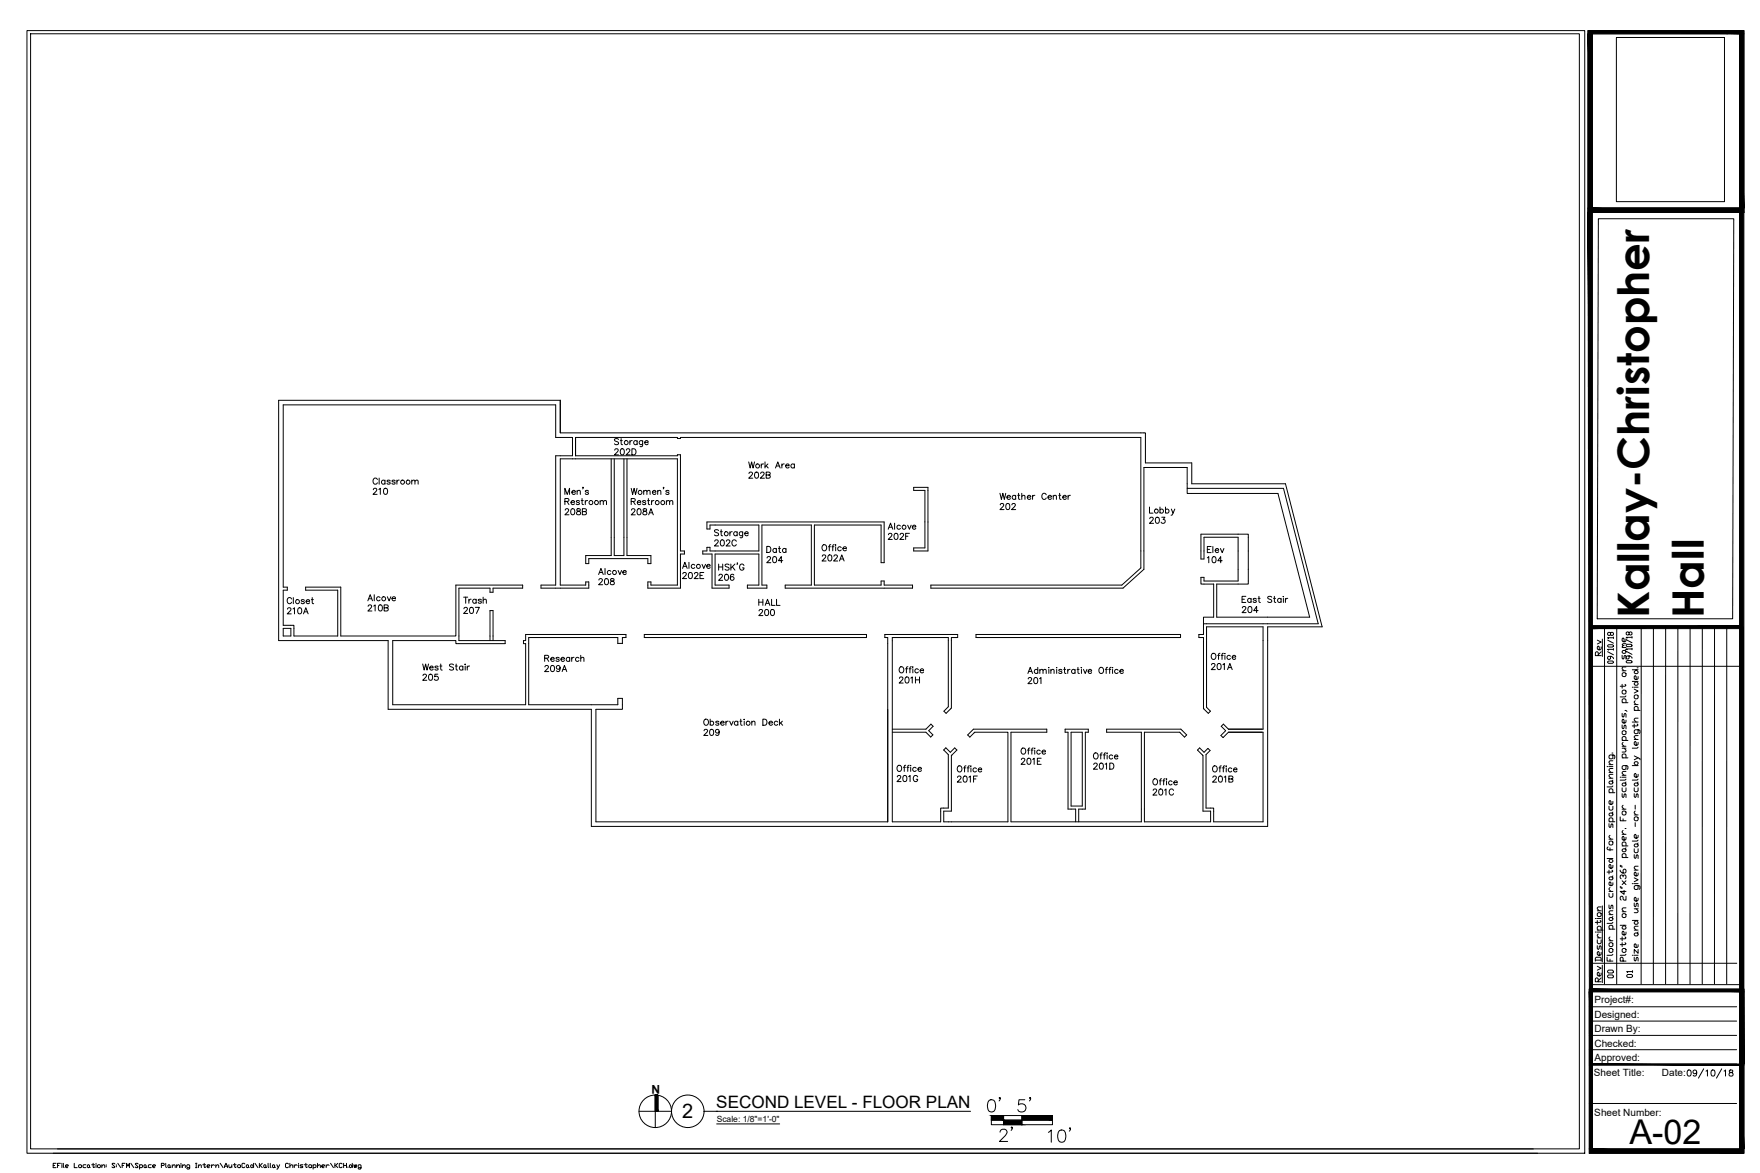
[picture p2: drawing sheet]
<svg xmlns="http://www.w3.org/2000/svg" width="914mm" height="610mm" viewBox="0 0 914 610" stroke-linecap="round" stroke-linejoin="round" font-family="sans-serif">
<!-- layer: Bldlines -->
<g fill="none" stroke="#000" stroke-width=".52">
<path d="M840 19h56v86h-56zM145 208h146v17h304v16h24v10h49l19 75h-28v103h-352v-60h-105v-36h-57zM147 210h142v17h8v10h-8v67h-8v2h25v-4h-2v2h-13v-66h61v66h-14v-2h-1v4h17v-18h2v-2h-2v-50h-2v1h-53v-10h53v1h2v-1h239v68l-10 9h-99v2h99l11-10v-53h23v11h50l18 70h-60v6h-2v1h2v37l3 3 1-1-2-2v-42h29v53h-18l-2-3-2 1 3 3-3 2 1 1 3-2h18v46h-25v-7h-4v-28l2-2-1-1-2 2-3-2-1 1 3 3v29h4v5h-34v-46h18l2 2 2-1-3-3h-39v2h18v46h-68v-46h19v-2h-38l-3 3 1 1 2-2h18v46h-34v-5h4v-29l3-3-1-1-2 2-3-2-1 1 3 2v28h-4v7h-25v-96h29v36l-3 3 2 1 2-3v-37h4v-1h-38v1h1v96h-151v-58h13v-6h-2v3h-46v-35h46v3h2v-3h2v-1h-52v3h-1v1h1v32h-69v-33h33v1h25v-1h-24v-27h17v2h1v-2h16v-2h-35v27h-60v-26h-18v2h16v24h-22v-6h-6v-18h2v-2h-2zM291 208v17M318 238v51h-14v4h2v-3h31v3h1v-4h-12v-51M319 238v51h5v-51M319 234l2-1v1l-2 2h2M321 228h-2l2 2v1h-2M322 229h1M323 228v2v1M325 234l2-1v1l-2 2h2M327 229v2"/>
<path d="M328 233h1a1.7 1.7 0 0 1 1 2 1.7 1.7 0 0 1-1 1h-1zM328 229l-1 1M331 229a1 1 0 0 0-1 0 1 1 0 0 0 0 2 1 1 0 0 0 1 0M331 229v2M334 229v3h-1M334 229a1 1 0 0 0-2 0 1 1 0 0 0 0 2 1 1 0 0 0 2 0M335 230h2a1 1 0 0 0-1-1 1 1 0 0 0-1 1 1 1 0 0 0 1 1h1M194 255l1-1h1l-2 3h2M196 249a1.2 1.2 0 0 0-1-1 1.2 1.2 0 0 0-1 2 1.2 1.2 0 0 0 1 2 1.2 1.2 0 0 0 1-1M197 254h1v3M197 248v4M200 250a1 1 0 0 0-1 0 1 1 0 0 0 0 1 1 1 0 0 0 1 0"/>
<path d="M200 250v2M203 250h-1h-1l2 1h-2M205 250h-1l1 1h-1M206 250v2M207 250h-1M214 250h1l1 2M214 250v2M216 250h1v2M293 257v-3l2 3 1-3v3M297 256h2a1 1 0 0 0-1-1 1.1 1.1 0 0 0-1 2 1 1 0 0 0 2 0M300 255h1v2M300 255v2"/>
<path d="M302 259v3h1M303 253v1M306 255h-1h-1l2 1v1h-2M328 254l1 3v-3l1 3 1-3M334 255h2v2M334 255v2M336 255h2v2M337 259v3h1M339 256h2a1 1 0 0 0-1-1 1 1 0 0 0-1 1 1 1 0 0 0 1 1h1M342 255h1v2M342 255v2M345 253v1"/>
<path d="M348 255h-1h-1l1 1v1h-1M389 240l1 3 1-3v3l1-3M389 246l1-1 1 1-2 3h2M395 246l1-1 1 1-2 3h2M395 241v2M397 241l-2 1M397 240v3M398 247h2v-1l-2-1v4l2-1v-1h-1M398 242l1 1M399 241l-2 2M403 243l1-3 1 3M403 242h2"/>
<path d="M406 241v2M407 241l-1 1M408 242h2a1 1 0 0 0-1-1 1.1 1.1 0 0 0-1 2 1 1 0 0 0 2 0M413 242a1.1 1.1 0 0 0-2-1 1 1 0 0 0 0 2 1 1 0 0 0 2 0M413 241v2M475 253h7v33h-7v-1h6v-30h-6zM520 256v4l1-4 1 4 1-4M523 258h2a1 1 0 0 0-1 0 1 1 0 0 0-1 1 1 1 0 0 0 1 1l1-1M528 258a1 1 0 0 0-2 0 1 1 0 0 0 0 1 1 1 0 0 0 2 0M528 257v3M529 257h1M529 256v3l1 1"/>
<path d="M531 258h1l1 2M531 256v4M534 258h2a1 1 0 0 0-2 0 1 1 0 0 0 0 1 1 1 0 0 0 0 1l2-1M536 257v3M538 257l-2 1M544 257a1.2 1.2 0 0 0-2-1 1.2 1.2 0 0 0-1 2 1.2 1.2 0 0 0 1 2 1.2 1.2 0 0 0 2-1M544 258h2a1 1 0 0 0-1 0 1 1 0 0 0-1 1 1 1 0 0 0 1 1l1-1M547 258h2v2M547 257v3M550 257h1M551 256v3v1M552 258h2a1 1 0 0 0-1 0 1 1 0 0 0-1 1 1 1 0 0 0 1 1l1-1"/>
<path d="M555 257v3M556 257l-1 1M617 254v2h47l16 65h-48v-17h17v-26h-25v13h2v-12h17v23h-17v-2h-2v4h7v17h-6v3M293 261l2-1v-1h-2v3M294 265v-1l1 1-2 3h3M295 261l1 1M297 261h1a1 1 0 0 0-1-1 1 1 0 0 0-1 1 1 1 0 0 0 1 1h1M300 265a1.8 1.8 0 0 1 1 2h-1a1.8 1.8 0 0 1 1-2zM301 261l-1-1v1l1 1h-1h-1M302 260h1M303 266h1l1-1-2-1v4l2-1v-1h-1M304 260v2"/>
<path d="M305 260l-1 1M312 261l1-1v2M312 260v2M313 261l2-1v2M328 261l2-1v-1h-2v3M328 265l1-1 1 1-2 3h2M329 261l1 1M331 261h2a1 1 0 0 0-1-1 1 1 0 0 0-1 1 1 1 0 0 0 1 1h1M334 265a1.8 1.8 0 0 1 2 2h-2a1.3 1.3 0 0 1 0-1 1.3 1.3 0 0 1 2-1zM335 261l-1-1v1l1 1h-1M336 260h1M337 268l1-4 1 4"/>
<path d="M337 266h2M339 260v2M340 260l-1 1M346 261l2-1v2M346 260v2M348 261l1-1 1 2M367 271h92v21h-1v-19h-35v31h35v-2h1v2h15v2h-66v-2h14v-31h-26v31h2v2h-10v-2h6v-16h-22v16h7v2h-9v-18h-5v-2h2v-2h2v2h25v-13h-25v2h-2zM373 276v-1l-2 1 2 2h-2M374 276h1M375 275v3M379 276v2M380 276l-1 1"/>
<path d="M383 277a1 1 0 0 0-2 0 1 1 0 0 0 0 1 1 1 0 0 0 2 0M383 276v2M386 276v3h-1M386 277a1 1 0 0 0-2 0 1 1 0 0 0 0 1 1 1 0 0 0 2 0M387 277h2a1 1 0 0 0-1-1 1 1 0 0 0-1 1 1 1 0 0 0 1 1h1M461 275l2-3 1 3M462 278l1-1v1l-2 2h3M462 274h1M465 272v3M468 278l1-1v1l-2 2h3M468 273a1 1 0 0 0-2 0 1 1 0 0 0 0 2 1 1 0 0 0 2 0M471 279h1"/>
<path d="M472 273v2l1-2M472 277h-1v3M474 274h2a1 1 0 0 0-1-1 1 1 0 0 0-1 1 1 1 0 0 0 1 1h1M520 262h1l-1 3h2M526 262h2l-2 3h2M597 264v3h2M597 270l1-1h1l-2 3h2M603 265a1 1 0 0 1 1 0 1 1 0 0 1 0 1 1 1 0 0 1-1 0M603 264v3M604 269h1l-1 1a1.1 1.1 0 0 1 1 2 1.1 1.1 0 0 1-2-1M606 265a1 1 0 0 1 1 0 1 1 0 0 1 0 1 1 1 0 0 1-1 0M606 264v3"/>
<path d="M609 265v2l1-2M609 267l-1 1M311 299l1-4 1 4M311 298h2M314 295v4M317 297a1 1 0 0 0-1 0 1 1 0 0 0 0 1 1 1 0 0 0 1 0M321 296l1 3 1-3M324 297h1a1.1 1.1 0 0 0-1 0 1.1 1.1 0 0 0 0 2 1.1 1.1 0 0 0 1-1M355 295l1-3 1 3M355 298h1h1l-2 3h2M355 294h2M358 292v3"/>
<path d="M361 298h1h1l-2 3h2M361 294a1 1 0 0 0-2 0 1 1 0 0 0 0 1 1 1 0 0 0 2 0M364 299h1M365 293l1 2 1-2M366 298h-2v3h2M367 294h2a1 1 0 0 0-1-1 1 1 0 0 0-1 1 1 1 0 0 0 1 1h1M371 281h1h1l-2 3h2M373 293v3M373 295h2M374 299v-1l1 1-2 3h2M375 293v3M377 281h1h1l-2 3h2"/>
<path d="M379 294l-1-1-1 1 2 1-1 1h-1M380 293v3M380 295l2 1M381 299a1.4 1.4 0 0 0-2 1 1.4 1.4 0 0 0 2 1 1 1 0 0 0 0-1 1.1 1.1 0 0 0-2 1M382 293l-2 2M383 281a1.2 1.2 0 0 0-2 0 1.2 1.2 0 0 0-1 1v1a1.2 1.2 0 0 0 1 1 1.2 1.2 0 0 0 2-1M383 293h.1M387 294a1.2 1.2 0 0 0-2-1 1.2 1.2 0 0 0-1 1v1a1.1 1.1 0 0 0 1 1 1.1 1.1 0 0 0 2-1h-1M398 284h1a1.7 1.7 0 0 1 2 2 1.7 1.7 0 0 1-2 1h-1zM399 290v-1l1 1-2 2h2M403 285a1 1 0 0 0-1 0 1 1 0 0 0 0 2 1 1 0 0 0 1 0M403 285v2"/>
<path d="M404 285h1M405 284v3h1M407 291h-3l2-2v3M408 285a1 1 0 0 0-1 0 1 1 0 0 0 0 2 1 1 0 0 0 1 0M408 285v2M427 289l1-1 1 1-2 3h2M430 284h1M432 283l-1 1v2M432 284h1M433 289l1-1 1 1-2 3h2M433 283v1v2M434 283h.1"/>
<path d="M434 284v2M436 292l1-4 2 4M437 290h1M437 285a1 1 0 0 0-1-1 1 1 0 0 0 0 2 1 1 0 0 0 1 0M438 285h2a1.1 1.1 0 0 0-2-1 1 1 0 0 0 0 2 1 1 0 0 0 1 0h1M627 290l1-1v3M627 286h1M629 284h-2v3h2M630 284v3M631 286h2a1 1 0 0 0-1-1 1 1 0 0 0-1 1 1 1 0 0 0 1 1h1M634 285l1 2 1-2M635 291h-2l1-2v3"/>
<path d="M149 317l1-1h1l-2 3h2M151 311a1.2 1.2 0 0 0-1 0 1.2 1.2 0 0 0-1 1v1a1.2 1.2 0 0 0 1 1 1.2 1.2 0 0 0 1-1M152 316h1v3M152 311v3M158 319l1-3 1 3M158 312h-2l2 1v1l-2-1M158 318h2M159 313h2a1.1 1.1 0 0 0-2-1 1 1 0 0 0 0 1 1.1 1.1 0 0 0 2 1v-1M162 312h1M162 311v2l1 1M191 312l1-3 2 3M191 315l1-1 1 1-2 3h2"/>
<path d="M192 311h1M194 315l1-1v4M194 309v3M197 311a1 1 0 0 0-1-1 1 1 0 0 0 0 2 1 1 0 0 0 1 0M200 316h1l1-1-2-1v4l2-1v-1h-1M201 310l1 2 1-2M204 311h1a1 1 0 0 0-1-1 1 1 0 0 0-1 1 1 1 0 0 0 1 1h1M241 310h2M241 316h1h1l-2 3h2M242 310v4M244 311v3M245 311l-1 1"/>
<path d="M247 316h2l-1 3M247 312a1 1 0 0 0-1 0 1 1 0 0 0 0 1 1 1 0 0 0 1 0M247 311v3M250 312h-1l1 1v1l-2-1M251 312h2v2M251 310v4M311 301h1h1l-2 3h2M317 301a1.8 1.8 0 0 1 2 3h-2a1.3 1.3 0 0 1 0-2 1.3 1.3 0 0 1 2 0v-1zM394 311v4M394 313h2M394 317h1h1l-2 3h2M396 311v4"/>
<path d="M398 315l1-4 1 4M398 314h2M401 311v4h2M403 311v4h2M645 311h2M645 316l2-1v1l-2 2h2M647 310h-2v3h2M650 311a1 1 0 0 0-1 0 1 1 0 0 0 0 2 1 1 0 0 0 1 0M650 311v2M653 311h-1h-1l2 1v1h-2M654 317h-3l2-2v3M654 311h1"/>
<path d="M654 310v2l1 1M661 310h-1h-1l2 2-1 1h-1M662 311h1M662 310v2l1 1M666 311a1 1 0 0 0-2 0 1 1 0 0 0 0 2 1 1 0 0 0 2 0M666 311v2M667 310h.1M667 311v2M668 311v2M669 311l-1 1M147 327h4v4h-4zM255 333v-16h1v16"/>
<path d="M335 330h115v1h-115zM507 330h106v1h-106zM634 340h-1v3M636 340h-1v3M636 340h.1M220 345v3l1-3 1 3 1-3M220 351v-1l2 1-2 3h2M223 347h2a1.1 1.1 0 0 0-2 0 1.1 1.1 0 0 0 0 1 1.1 1.1 0 0 0 2 0M227 350h-1v2a1.1 1.1 0 0 1 2 0 1.1 1.1 0 0 1-1 1 1.1 1.1 0 0 1-1 0M228 347l-1-1-1 1h1v1h-1M229 346h1M229 345v3h1"/>
<path d="M236 346l-1-1-1 1 2 1-1 1h-1M237 346h1M237 345v3h1M240 347a1 1 0 0 0-1-1 1 1 0 0 0 0 2 1 1 0 0 0 1 0M240 346v2M242 345h.1M242 346v2M243 346v2M244 346l-1 1M283 342h2v-1h-2v3M283 347l1-1h1l-2 3h2M284 342l1 2"/>
<path d="M286 343h2a1.1 1.1 0 0 0-2-1 1.1 1.1 0 0 0 0 2 1.1 1.1 0 0 0 2-1M291 342h-1h-1l1 1v1l-1-1M291 347a1 1 0 0 1-1 1 1.1 1.1 0 0 1-1-2 1 1 0 0 1 2 0v3h-2M291 343h2a1.1 1.1 0 0 0-1-1 1.1 1.1 0 0 0 0 2 1.1 1.1 0 0 0 1-1M292 349l1-3 1 3M293 348h1M296 342a1 1 0 0 0-2 0 1 1 0 0 0 0 1 1 1 0 0 0 2 0M296 342v2M297 342v2M298 342l-1 1M301 342a1 1 0 0 0-2 0 1 1 0 0 0 0 1 1 1 0 0 0 2 0M302 342h1v2"/>
<path d="M302 341v3M467 353l1-1h1l-2 3h2M470 348h2M472 347h-1v3M472 348h1M473 352h1v3M473 347v3M474 347h.1M474 348v2M476 352v3M476 353h2M477 348a1 1 0 0 0-1 0 1 1 0 0 0 0 1 1 1 0 0 0 1 0"/>
<path d="M478 352v3M478 348h2a1.1 1.1 0 0 0-2 0 1.1 1.1 0 0 0 0 2 1.1 1.1 0 0 0 2-1M534 350l1-3 1 3M534 353l1-1 1 1-2 2h2M534 349h2M539 348a1 1 0 0 0-1 0 1 1 0 0 0 0 2 1 1 0 0 0 1 0M539 347v3M540 353l1-1v3M540 348h2v2M540 348v2M542 348h1l1 2M545 347h.1"/>
<path d="M545 348v2M546 348h1l1 2M546 348v2M549 347h.1M549 348v2M552 348h-1h-1l2 1v1h-2M553 348h1M553 347v2l1 1M555 348v2M556 348l-1 1M559 348a1 1 0 0 0-2 0 1 1 0 0 0 0 2 1 1 0 0 0 2 0M559 348v2"/>
<path d="M560 348h1M560 347v2l1 1M562 347h.1M562 348v2M563 348l1 2 1-2M565 349h2a1 1 0 0 0-1-1 1.1 1.1 0 0 0-1 2 1 1 0 0 0 2 0M574 348h1M575 347v3M576 348h1M577 347v3M578 347h.1M578 348v2"/>
<path d="M581 348a1 1 0 0 0-2 0 1 1 0 0 0 0 2 1 1 0 0 0 2 0M582 349h2a1 1 0 0 0-1-1 1 1 0 0 0-1 1 1 1 0 0 0 1 1h1M629 346l1-1h1l-2 3h2M633 341h1M634 341h1M635 345h1v3M636 341v2M638 348l1-3 1 3M638 347h2M639 341a1 1 0 0 0-1 0 1 1 0 0 0 0 1 1 1 0 0 0 1 0M640 341h2a1 1 0 0 0-1 0 1 1 0 0 0-1 1 1 1 0 0 0 1 1l1-1M366 380v-1l2 1-2 2h2"/>
<path d="M369 375a1 1 0 0 1 1 0 1 1 0 0 1 0 2 1 1 0 0 1-1-1M369 374v3M374 375h-2v1h2l-1 1-1-1M374 376h2a1 1 0 0 0-1-1 1 1 0 0 0-1 1 1 1 0 0 0 1 1l1-1M377 375v2M378 375l-1 1M379 375l1 2 1-2M383 375a1 1 0 0 0-1 0 1 1 0 0 0 0 2 1 1 0 0 0 1-1M383 375v2M384 375h1M385 374v2l1 1M387 374h.1"/>
<path d="M387 375v2M391 375h1v2M391 375v2M396 374h1a1.7 1.7 0 0 1 1 1 1.7 1.7 0 0 1-1 2h-1zM400 376h1a1 1 0 0 0-1-1 1 1 0 0 0-1 1 1 1 0 0 0 1 1l1-1M404 375a1 1 0 0 0-1 0 1 1 0 0 0 0 2 1 1 0 0 0 1-1M405 374v3M406 376l1 1M406 375l-1 1M464 379h17l3-3 1 1-2 3 2 2-1 1-3-2h-17M374 380a1.1 1.1 0 0 1-2 1 1 1 0 0 1 0-2 1 1 0 0 1 2 0l-1 3h-1M469 399h1"/>
<path d="M471 398h-1v3M471 399h1M472 398v3M473 398h.1M473 399v2M476 399a1 1 0 0 0-1 0 1 1 0 0 0 0 2 1 1 0 0 0 1-1M477 400h2a1 1 0 0 0-1-1 1 1 0 0 0-1 1 1 1 0 0 0 1 1l1-1M501 399h1M502 398l-1 1v2M502 399h2M504 398l-1 1v2M504 398h.1"/>
<path d="M504 399v2M507 400a1 1 0 0 0-1-1 1 1 0 0 0 0 2 1 1 0 0 0 1 0M508 400h2a1 1 0 0 0-1-1 1.1 1.1 0 0 0-1 2 1 1 0 0 0 2 0M531 395v-1l1 1-2 2h3M534 390h1M535 389h-1v3M536 390h1M537 395v-1v3M537 389h-1v3M537 389h.1M538 390v2M539 396h1"/>
<path d="M540 390a1 1 0 0 0-1 0 1 1 0 0 0 0 2 1 1 0 0 0 1-1M541 394h-2v3h2M541 391h2a1 1 0 0 0-1-1 1 1 0 0 0-1 1 1 1 0 0 0 1 1l1-1M556 381h6v38h-6zM568 397h1h1l-2 3h2M571 392h1M573 391l-1 1v2M573 392h1M574 397h1v3M574 391v1v2M575 391h.1M575 392v2"/>
<path d="M577 397h1a1.7 1.7 0 0 1 1 1 1.7 1.7 0 0 1-1 2h-1zM578 393a1 1 0 0 0-1 0 1 1 0 0 0 0 1 1 1 0 0 0 1 0M579 393h2a1.1 1.1 0 0 0-2 0 1.1 1.1 0 0 0 0 1 1.1 1.1 0 0 0 2 0M633 399h1M635 398l-1 1v2M635 399h1M636 398v1v2M637 398h.1M637 399v2M640 400a1.1 1.1 0 0 0-2-1 1 1 0 0 0 0 2 1 1 0 0 0 2 0M641 400h2a1 1 0 0 0-1-1 1 1 0 0 0-1 1 1 1 0 0 0 1 1h1M466 404l1-1 1 1-2 2h2"/>
<path d="M472 404l1-1v3M477 404a1.2 1.2 0 0 0-2-1 1.2 1.2 0 0 0-1 1v1a1.1 1.1 0 0 0 2 1 1.1 1.1 0 0 0 1-1h-1M497 404l1-1 1 1-2 2h2M503 404l1-1v3M506 405h1M508 403h-2v3M599 411l1-1 1 1-2 2h2M602 406h1M604 405h-1v3M604 406h1M605 411l1-1v3M605 405v3"/>
<path d="M606 405h.1M606 406v2M609 406a1 1 0 0 0-2 0 1 1 0 0 0 0 2 1.1 1.1 0 0 0 2-1M610 411a1.2 1.2 0 0 0-2-1 1.2 1.2 0 0 0-1 1v1a1.2 1.2 0 0 0 1 1 1.2 1.2 0 0 0 2-1M610 407h2a1 1 0 0 0-1-1 1 1 0 0 0-1 1 1 1 0 0 0 1 1l1-1M630 404l1-1 1 1-2 2h2M636 404l1-1v3M638 405h2v-1l-2-1v3h2l1-1h-1M559 427v-7h-4v-39h-2v-2h12v2h-1v39h-4v7M515 580h32v5h-32zM521 580v5M531 580v5"/>
<path d="M515 582h32"/>
<circle cx="323" cy="235" r="1.4"/>
<circle cx="325" cy="230" r="1"/>
<circle cx="200" cy="255" r="1.5"/>
<circle cx="209" cy="251" r="1"/>
<circle cx="212" cy="251" r="1"/>
<circle cx="333" cy="256" r="1"/>
<circle cx="393" cy="247" r="1.4"/>
<circle cx="394" cy="242" r="1"/>
<circle cx="298" cy="266" r="1.5"/>
<circle cx="307" cy="261" r="1.1"/>
<circle cx="310" cy="261" r="1.1"/>
<circle cx="332" cy="266" r="1.4"/>
<circle cx="341" cy="261" r="1"/>
<circle cx="344" cy="261" r="1"/>
<circle cx="377" cy="277" r="1"/>
<circle cx="466" cy="279" r="1.4"/>
<circle cx="470" cy="274" r="1"/>
<circle cx="524" cy="263" r="1.4"/>
<circle cx="601" cy="266" r="1"/>
<circle cx="601" cy="270" r="1.4"/>
<circle cx="319" cy="297" r="1"/>
<circle cx="359" cy="299" r="1.4"/>
<circle cx="363" cy="294" r="1"/>
<circle cx="375" cy="282" r="1.4"/>
<circle cx="377" cy="300" r="1.4"/>
<circle cx="402" cy="291" r="1.4"/>
<circle cx="428" cy="285" r="1.5"/>
<circle cx="431" cy="290" r="1.4"/>
<circle cx="631" cy="291" r="1.4"/>
<circle cx="155" cy="313" r="1"/>
<circle cx="156" cy="317" r="1.4"/>
<circle cx="198" cy="316" r="1.4"/>
<circle cx="199" cy="311" r="1"/>
<circle cx="245" cy="317" r="1.4"/>
<circle cx="315" cy="302" r="1.4"/>
<circle cx="398" cy="318" r="1.4"/>
<circle cx="401" cy="318" r="1.4"/>
<circle cx="649" cy="317" r="1.5"/>
<circle cx="224" cy="352" r="1.4"/>
<circle cx="287" cy="347" r="1.4"/>
<circle cx="468" cy="348" r="1.5"/>
<circle cx="471" cy="353" r="1.5"/>
<circle cx="538" cy="354" r="1.4"/>
<circle cx="572" cy="348" r="1.5"/>
<circle cx="631" cy="341" r="1.5"/>
<circle cx="633" cy="346" r="1.4"/>
<circle cx="367" cy="375" r="1.5"/>
<circle cx="389" cy="376" r="1"/>
<circle cx="370" cy="380" r="1.4"/>
<circle cx="467" cy="399" r="1.5"/>
<circle cx="499" cy="399" r="1.5"/>
<circle cx="532" cy="390" r="1.5"/>
<circle cx="535" cy="395" r="1.4"/>
<circle cx="569" cy="393" r="1.5"/>
<circle cx="572" cy="398" r="1.5"/>
<circle cx="631" cy="399" r="1.5"/>
<circle cx="470" cy="404" r="1.5"/>
<circle cx="501" cy="405" r="1.4"/>
<circle cx="600" cy="406" r="1.5"/>
<circle cx="603" cy="411" r="1.4"/>
<circle cx="634" cy="405" r="1.4"/>
</g>
<!-- layer: A-ANNO-TTLB -->
<path d="M830 114h71l-1 208h-70z" fill="none" stroke="#000" stroke-width=".52"/>
<!-- layer: G-ANNO-TTLB -->
<g fill="none" stroke="#000" stroke-width=".52">
<path d="M14 16h809v583h-809zM16 18h805v579h-805zM825 16h81v94h-81zM827 18h77v90h-77zM834 326v185M840 326v185M853 326v185M859 326v185M865 326v185M872 326v185M878 326v185M884 326v185"/>
<path d="M887 326h-60v185M891 326v185M897 326v185M906 326v185M827 346h77M826 514h80v85h-80zM827 515h77v82h-77zM827 501h75M826 538h76M826 531h76M826 523h76M826 553h76"/>
<path d="M826 546h76M826 573h76M28 599h771M30 597h767"/>
</g>
<g fill="#000" stroke="#000" stroke-width=".52">
<path d="M825 18l2 90v-90zM825 18l2 90h-2z"/>
<path d="M825 16l81 2v-2zM825 16l81 2h-81z"/>
<path d="M904 18l2 90v-90zM904 18l2 90h-2z"/>
<path d="M825 110l2 443v-443zM825 110l2 443h-1z"/>
<path d="M825 108l81 2v-2zM825 108l81 2h-81z"/>
<path d="M825 108l81 2v-2zM825 108l81 2h-81z"/>
<path d="M904 110l2 443v-443zM904 110l2 443h-2z"/>
<path d="M827 325v2l78-2zM827 327l78-2v2z"/>
<path d="M826 515l1 82v-82zM826 515l1 82h-1z"/>
<path d="M826 514l80 1v-1zM826 514l80 1h-80z"/>
<path d="M904 515l2 82v-82zM904 515l2 82h-2z"/>
<path d="M826 553l80 1v-1zM826 553l80 1h-80z"/>
<path d="M826 597l80 2v-2zM826 597l80 2h-80z"/>
</g>
<!-- layer: 0 -->
<g fill="none" stroke="#000" stroke-width=".52">
<path d="M827 16v581M897 16v2M898 16v2M332 578h17M342 569v9h-2v-9v17M366 578h7"/>
<circle cx="340" cy="578" r="8"/>
<circle cx="357" cy="578" r="8"/>
</g>
<!-- layer: LIGHTING -->
<path d="M827 512h77" fill="none" stroke="#000" stroke-width=".52"/>
<!-- layer: G-ANNO-TEXT -->
<g fill="none" stroke="#000" stroke-width=".52">
<path d="M830 333l2 1-2 1M832 336l-1 2-1-1v-1h1v2M832 339l-2 1M832 332v9M835 335h3v1h-2zM835 339l3 1M835 333l3 1M837 329h1v1h-1l-1-1h-1l1 1h1M838 337h-3l1 1M838 331h-3l1 1M838 331v1M838 337v1"/>
<path d="M830 341v-2h-1v2h3M835 344h3l-2 1zM837 341l-1 2-1-1 1-1h1l1 1M848 354h3M848 348h3M849 358l2 1-2 1M849 357h2M850 354l1 2h-1l-1-1zM850 348l1 2h-1l-1-1zM851 347h.1M851 352v1h-1l-1-1 1-1v1v1M848 375h3"/>
<path d="M849 362l2-1v2h-1zM849 369h3M849 366h2M850 369h-1l1-2 1 1v1M850 364l-1 1 1 1M851 376v1h-3M851 379v2h-2l1-2h2v1v1M851 373l-2 1 1 1M835 398h.1M836 398h2M836 397h2M837 391h1"/>
<path d="M838 399l-2 1 1 1M838 395l-2 1 1 1M838 392l-1 2h-1v-2h2l1 1-1 1M848 398h3M849 393l3 1v1M849 384h2M850 396h1l-1 2-1-1zM851 388v1h-3M851 386v1h-1l-1-1 1-1v1v1M851 382l-2 1 1 1M851 394l-2 1M836 419v2h2v-2"/>
<path d="M836 412h3M836 404h2M836 401h2M836 412v-1v-1h2v2M836 406h2l-1 1h-1zM838 416l-1 2h-1v-2h1v2M838 408l-1 1h-2M838 402l-2 1 1 1M838 405l-1 1M849 412v2h1l1-2v2M849 409l1 2h1v-2M850 407h1v1h-2z"/>
<path d="M851 405h-3M851 402v2h-1l-1-2h1v2M851 406v1M836 438l1-1 1 2h-2zM836 428v2l1-2 1 2M836 423h1l1 1h-2zM836 436h2M836 427h3M836 434v1l1 1M836 427v-2l2 1v1M838 422l-1 1M849 424h2"/>
<path d="M850 439h1v1h-2zM850 425h1v2l-2-1zM850 422l-1 1 1 1M851 437h-3M851 434v2h-1l-1-2h1v2M851 438v1M835 446h3M835 440v1v1h3M836 456h1l1 1h-2zM836 452v2M836 441v1M837 446l1 1-1 1h-1z"/>
<path d="M837 452l1 1h-1h-2M838 459l-1 1h-1v-1v-1l1 1v1M838 450l-1 1h-1v-1v-1l1 1v1M838 455l-1 1M849 456l2 1-2 1M849 444l1 2 1-2v2M849 441l1 2h1v-2M849 459h2M849 452h2M851 454v1h-1l-1-1 1-1v1v1M851 450l-2 1 1 1M829 477h.1"/>
<path d="M830 475l1-1 1 2h-2zM830 478v2M830 477h2M830 473h2M831 478l1 1h-1h-2M832 471l-2 1 1 1M832 471v29M836 477h1l1 1h-2zM836 470v2l1-2 1 2M836 464v2h2v-2M836 475h2M836 463h2"/>
<path d="M836 461v1l1 1M838 479l-1 1h-2M838 473l-2 1 1 1M838 476l-1 1M848 478h3M849 469l1 2 1-2v2M849 472h2M850 478l1 2h-1l-1-1zM850 472l1 2h-2M851 467v1h-1l-1-1 1-1v1v1M851 460v2h-2l1-2h2v1v1M829 499v-2h2l1 2"/>
<path d="M829 499h3M829 484h.1M830 491v2l1-2 1 2M830 488v2h2v-2M830 487h2M830 484h2M830 483h3M830 485v1l1 1M830 483v-2l2 1v1M832 495l-1 1h-1v-1v-1l1 1v1M835 497v2h3M836 489h2"/>
<path d="M836 483h3M836 493h2l-1 2-1-1zM836 490h2l-1 2-1-1zM836 487v1l1 1M836 483v-1v-1h2v2M836 498v1M838 496h-1h-2M849 497l1 2 1-2v2M849 485h2v1h-1zM849 483h2M849 496h2M851 493v2l-2-2v2"/>
<path d="M851 491v1h-1l-1-1 1-1v1v1M851 481l-2 1 1 1M851 484v1M830 502l2 1-2 1M830 510v-1l-1-1v2h3M832 506l-1 1h-1v-1v-1l1 1v1M832 508l-2 2M372 578h132M372 584h33"/>
</g>
<!-- layer: 0-dte -->
<g fill="none" stroke="#000" stroke-width=".52">
<path d="M28 606h.1M29 605h-1v2h1M30 606h1M31 605h-1v2M32 605h.1M32 605v2M33 605v2M34 606h1v-1l-1 1 1 1M39 605v2h1M41 606l1-1v1l-1 1zM45 605l-2 1v1h2M45 606l1-1v1v1z"/>
<path d="M46 606l1 1M48 605h1M48 605v1h1M50 605h.1M50 605v2M51 606l1-1v1l-1 1zM53 606l1-1v2M53 605v2M55 605v1M55 606h.1M60 605h-2l2 1h-2M60 605v1"/>
<path d="M60 606h.1M61 605l2 2M63 606h1M65 605h-2v2M66 607v-2v1l1-1v2M68 605l2 2M72 605h-2l2 1h-2M73 606h1v1h-1M73 605v3M75 606h1v1l-1-1zM76 606v1M79 605l-2 1v1h2"/>
<path d="M79 606h1v-1l-1 1 1 1M84 606h1v-1h-1v2M86 605v2M87 606l1-1v1v1zM88 606l1 1M89 606l2-1v2M89 605v2M92 606l1-1v2M92 605v2M94 605h.1M94 605v2M95 606l1-1v2"/>
<path d="M95 605v2M99 607l-2-1v-1l2 1v1h-2M102 607h.1M102 605h.1M102 605v2M103 606l1-1 1 2M103 605v2M105 605h2M106 605v1h1M108 606h1v-1l-1 1 1 1M110 605v2M111 606v-1l-1 1"/>
<path d="M112 606l1-1 1 2M112 605v2M114 605l2 2M117 607v-2l1 2M117 606h1M119 605v2l1-1M120 605v2M121 605h2M122 605v1h1M123 606l2-1v1l-1 1zM127 605h-1v1h1M128 606l1-1v1l-1 1z"/>
<path d="M129 606v1M130 606l1-1 1 1-1 1zM132 605v2M132 605l2 2M135 605v2M135 606l1 1M136 605l-1 1M137 606l1-1v1l-1 1zM138 606l1 1M139 605l1 2M140 605l1 2M142 606v-1l1 1-1 1z"/>
<path d="M143 606v1M144 605l1 2M145 605l-1 3M150 605h-2v1h2M151 606l1-1v2M151 605v2M153 605v2M154 606v-1l-1 1M155 605h.1M155 605v2M157 605l-1 1h1l-1 1M158 605h2"/>
<path d="M159 605v1h1M160 606l2-1v1l-1 1zM163 606h1v1h-1M163 605v3M165 606l1-1v2M165 605v2M167 606h1v-1l-1 1 1 1M169 605v2M171 606l-1-1-1 1M172 605l1 2M174 605v2M174 606l1 1"/>
<path d="M175 605l-1 1M178 605h-2v1h2M179 606h1M179 605v2M180 605v2M181 606v1M182 606v-1l1 1-1 1zM183 605v2M184 605v2l1-2v2v-2M188 607l-2-1v-1l2 1v1h-2"/>
</g>
<!-- layer: 0 -->
<g fill="#000" stroke="#000" stroke-width=".52">
<path d="M340 569h1z"/>
<path d="M340 569h1zM340 569h1z"/>
<path d="M340 569h2zM340 569h2z"/>
<path d="M340 569l2 9v-9zM340 569l2 9h-2z"/>
</g>
<!-- layer: Bldlines -->
<g fill="#000" stroke="#000" stroke-width=".52">
<path d="M531 580l16 2v-2zM531 580l16 2h-16z"/>
<path d="M521 582l10 3v-3zM521 582l10 3h-10z"/>
</g>
<g font-size="22.6">
<text x="857" y="321" transform="rotate(-90 857 321)">Kallay-Christopher</text>
<text x="885" y="321" transform="rotate(-90 885 321)">Hall</text>
</g>
<text font-size="17.7" x="847" y="594">A-02</text>
<text font-size="11.9" x="544" y="595">10'</text>
<g font-size="11">
<text x="521" y="579" transform="rotate(-90 521 579)">0'</text>
<text x="537" y="579" transform="rotate(-90 537 579)">5'</text>
<text x="527" y="594" transform="rotate(-90 527 594)">2'</text>
</g>
<text font-size="10.4" x="354" y="581">2</text>
<text font-size="8.9" x="372" y="576">SECOND LEVEL - FLOOR PLAN</text>
<text font-size="8.8" x="876" y="562">09/10/18</text>
<text font-size="7.5" x="847" y="501" transform="rotate(-90 847 501)">Plotted on 24&quot;x36&quot; paper. For scaling purposes, plot on same</text>
<g font-size="6.6">
<text x="840" y="509" transform="rotate(-90 840 509)">00</text>
<text x="849" y="509" transform="rotate(-90 849 509)">01</text>
</g>
<text font-size="6.3" x="343" y="564" transform="rotate(180 343 564)">N</text>
<g font-size="5.2">
<text x="828" y="521">Project#:</text>
<text x="828" y="529">Designed:</text>
<text x="828" y="536">Drawn By:</text>
<text x="828" y="544">Checked:</text>
<text x="828" y="551">Approved:</text>
<text x="828" y="559">Sheet Title:</text>
<text x="863" y="559">Date:</text>
<text x="828" y="580">Sheet Number:</text>
</g>
<text font-size="4.4" x="372" y="583">Scale: 1/8&quot;=1'-0&quot;</text>
</svg>
